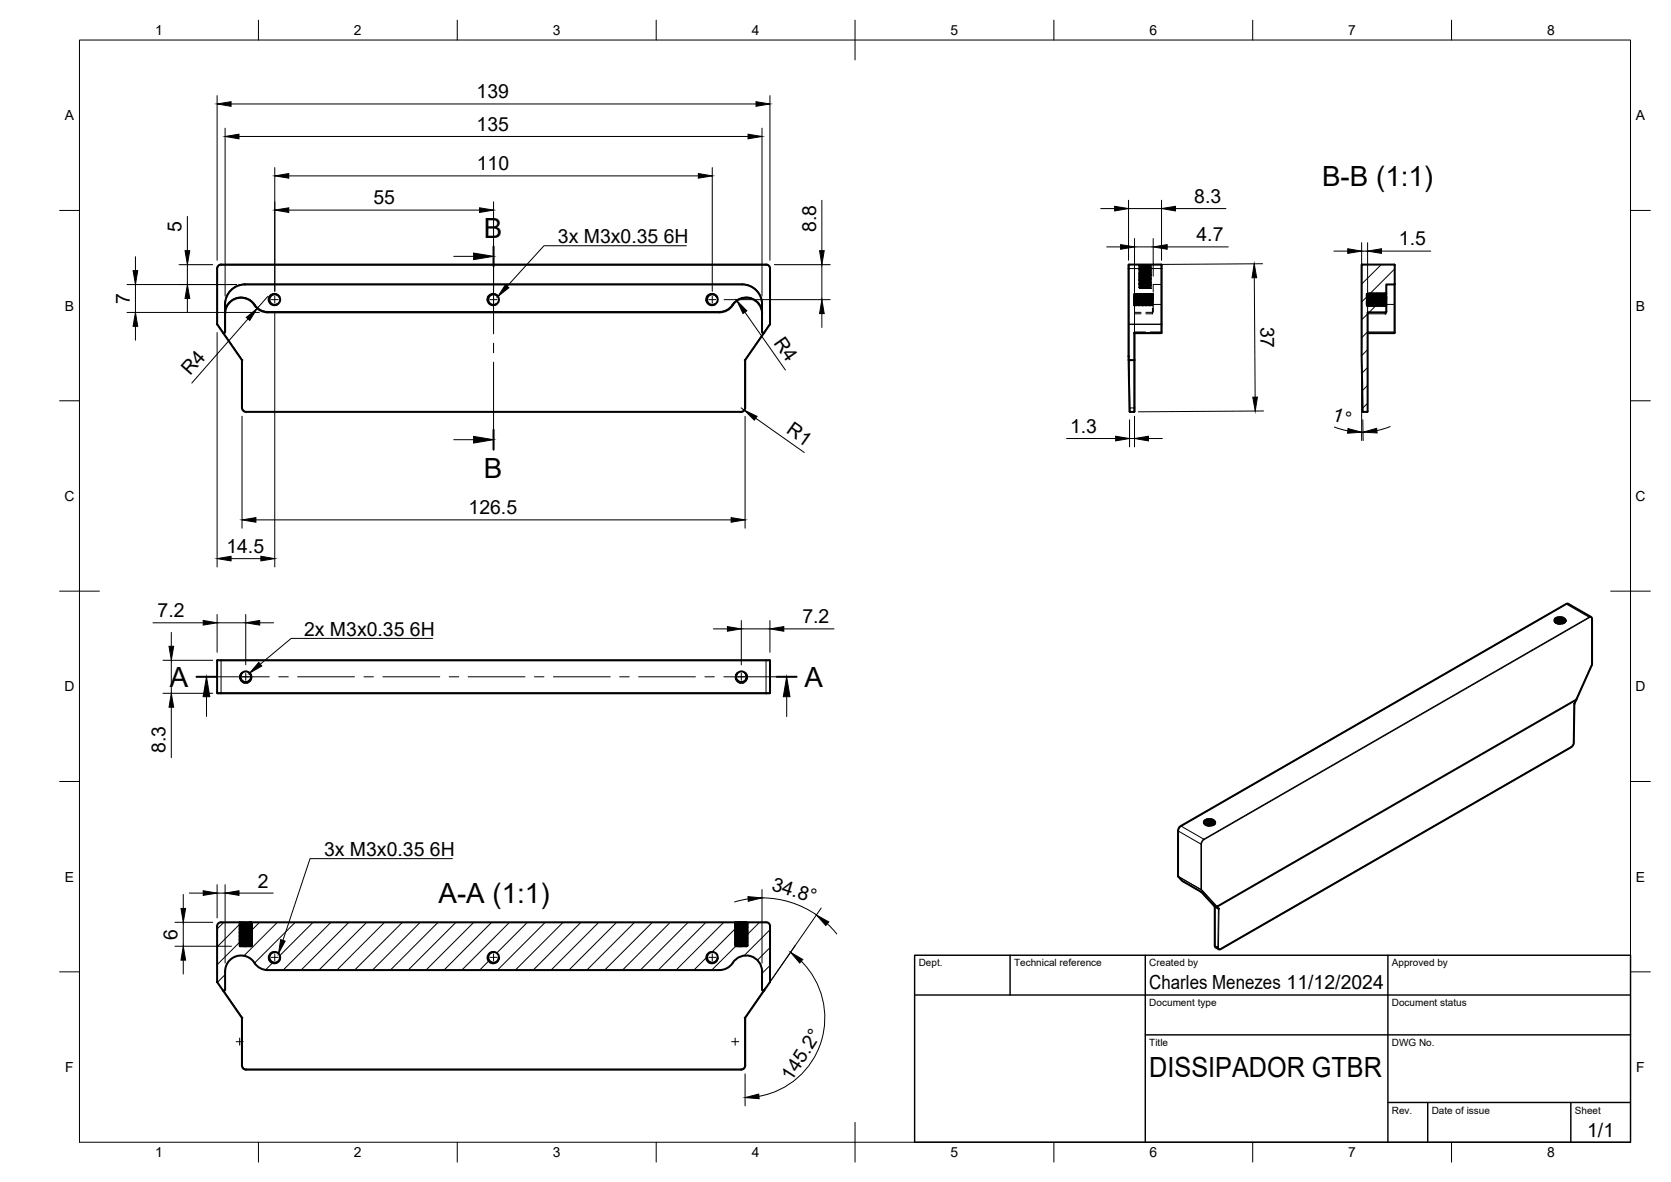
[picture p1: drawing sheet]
<svg xmlns="http://www.w3.org/2000/svg" width="420mm" height="297mm" viewBox="0 0 420 297" stroke-linecap="round" stroke-linejoin="round" font-family="sans-serif">
<!-- layer: Visible -->
<g fill="none" stroke="#000" stroke-width=".51">
<path d="M54.6 67.5v14M55.6 66.5h137M55.6 66.5a1.01 1.01 0 0 0-1 1M64 76.7l1.2 1.2 1 .4 1.1 .2h113.6a4.3 4.3 0 0 0 3.7-2.4 4 4 0 0 1 4.5-1 4 4 0 0 1 2.5 3.7M64 76.7a4 4 0 0 0-4.5-1.7 4 4 0 0 0-2.9 3.8M70.2 74.6l-.4-.5-.9-.2-.8 .2-.5 .7v.8l.5 .8 .8 .3 .9-.3M70.2 74.6l-.7-.6h-.6l-.7 .3-.4 .7v.7l.5 .7 .6 .2 .9-.2M70.2 74.5a1.34 1.34 0 0 1-.4 1.9M125.2 74.6l-.6-.6h-.8l-.6 .3-.4 .7v.7l.5 .7 .6 .2 .9-.2M125.2 74.6l-.4-.5-.9-.2-.8 .2-.5 .7v.8l.5 .8 .8 .3 .9-.3M125.2 74.5a1.34 1.34 0 0 1-.4 1.9M180.2 74.6l-.7-.7h-.7l-.9 .5-.3 .7 .2 1 .5 .4 .8 .2 .7-.3"/>
<path d="M180.2 74.6l-.7-.6h-.6l-.7 .3-.4 .7 .1 .8 .4 .6 .6 .2 .9-.2M180.2 74.5a1.34 1.34 0 0 1-.4 1.9M192.6 66.5a1.01 1.01 0 0 1 1 1M193.6 67.5v14l-6.2 9M343.7 74v.6M343.8 74l-.1 2.4M344 73.8l-.2 3 .1-3M344.1 74l-.2 2.6M344.2 74l-.2 2.6M344.3 73.8l-.2 3M344.4 74l-.1 2.6M344.5 74l-.2 2.6"/>
<path d="M344.6 73.8l-.1 3M344.7 73.8l-.2 3M344.8 74l-.2 2.6M344.9 74l-.2 2.6M345 73.8l-.2 3M345.1 74l-.1 2.6M345.2 74l-.1 2.6M345.3 73.8l-.1 3M345.4 73.8l-.2 3M345.5 74l-.2 2.6M345.6 74l-.2 2.6M345.7 73.8l-.2 3 .2-3"/>
<path d="M345.8 74l-.1 2.6M345.9 74l-.1 2.6M346 73.8l-.1 3M346.1 73.8l-.2 3M346.2 74l-.2 2.6M346.3 74l-.2 2.6M346.4 73.8l-.2 3 .2-3M346.5 74l-.1 2.6M346.6 74l-.1 2.6M346.7 73.8l-.1 3M346.8 73.8l-.2 3M346.9 74l-.2 2.6"/>
<path d="M347 74l-.2 2.6M347.1 73.8l-.2 3 .2-3M347.2 74l-.1 2.6M347.3 74l-.1 2.6M347.4 73.8l-.1 3M347.5 73.8l-.2 3M347.6 74l-.2 2.6M347.7 74l-.2 2.6M347.8 73.8l-.2 3M347.8 73.8l-.1 3M347.9 74l-.1 2.6M348 74l-.1 2.6"/>
<path d="M348.1 73.8l-.1 3M348.2 73.8l-.2 3M348.3 74l-.2 2.6M348.4 74l-.2 2.6M348.5 78.5l-.1 .4M348.5 73.8l-.2 3M348.5 73.8l-.1 3M348.6 73.9l-.1 2.7M348.6 74.6v2.1M348.6 76.4v.2M348.6 78.3l-.2 .2h-4.5l-.1 25M350.7 71.4l-2.1 .1v2.4l-.1-.1-.1 .2-.2-.2-.2 .2-.2-.2-.1 .2-.2-.2-.2 .2-.2-.2-.1 .2-.2-.2-.2 .2-.2-.2-.1 .2-.2-.2-.2 .2-.2-.2-.1 .2-.2-.2-.2 .2-.2-.2-.1 .2-.2-.2-.2 .2-.2-.2-.1 .2-.2-.2-.2 .2-.1-.1 .1 2.9 .1-.2 .2 .2 .2-.2 .2 .2 .1-.2 .2 .2 .2-.2 .2 .2 .1-.2 .2 .2 .2-.2 .2 .2 .1-.2 .2 .2 .2-.2 .2 .2 .1-.2 .2 .2 .2-.2 .2 .2 .1-.2 .2 .2 .2-.2 .2 .2 .1-.2 .2 .2 .3-.2v1.7"/>
<path d="M350.7 71.4v-4.9h-8.3a773.7 773.7 0 0 0 .3 37M350.7 71.4v12.3h-6.8M54.6 81.5l6.2 9M60.8 90.5l.1 12a1.01 1.01 0 0 0 .9 1h124.6a1.01 1.01 0 0 0 1-1v-12M60.9 90.5h-.1M187.3 90.5h.1M192.2 83.6l-.4 .1-.2-.3v-6.9a5 5 0 0 0-5-5h-125a5 5 0 0 0-5 5v6.9l-.2 .3-.4-.1M283.8 89.5l.2 13.9M283.8 89.5h.1M283.8 90.5h1.4M285.2 83.6l.1 6.9M285.3 90.5l-.1 13"/>
<path d="M285.3 90.5h-.1M285.3 83.7l6.8-.1-.1-17.1h-8.1l-.1 .1v22.9M284 103.4l.1 .1M284.1 103.5h1.1M342.7 103.5h1.1M391 155.5a.82 .82 0 0 0 .1 .9 .82 .82 0 0 0 .8 .3h.4h-.6a.65 .65 0 0 1-.7-.7 .65 .65 0 0 1 .8-.6h1.1l.4 .2 .3 .5a1.66 1.66 0 0 0-2.6 0M391 155.5a1.72 1.72 0 0 1 2.7 .4M391 156.2a1.72 1.72 0 0 1 2.6 0 1.84 1.84 0 0 0-2.6 0M391.1 156.3a1.91 1.91 0 0 1 2.4 0M391.1 156.4a1.9 1.9 0 0 1 2.3 0M391.2 156.5a1.99 1.99 0 0 1 2.1 0M391.3 156.5a2.03 2.03 0 0 1 1.9 0"/>
<path d="M391.5 156.6l.5-.1 1 .1M391.6 156.6l1.3 .1M391.9 155.4h.7M391.9 155.7h.7M391.9 156h.7M391.9 156.3h.7M391.9 156.6h.7M393.1 155.3a2.29 2.29 0 0 0-2.1 .2M393.7 155.9v.1M393.7 155.9l-.4 .6-1 .2M54.6 166v8.1M54.6 174.1l.1 .1"/>
<path d="M54.7 174.2h138.8M60.7 169.3l.1-.2-.3 .7 .1 .9 .4 .5 .8 .2 .8-.2 .5-.7v-.7l-.3-.7 .4 .9-.3 1.1-1 .5-.9-.2-.6-1zM60.8 169.1a1.34 1.34 0 0 1 2 0M185.4 169.2l-.3 .6v.7l.5 .7 .8 .2 .8-.2 .4-.5 .1-.8-.2-.7 .3 .6v.6l-.4 .8-.8 .4-1.1-.3-.5-1 .1-.6zM185.5 169.1a1.34 1.34 0 0 1 1.9 0M193.5 165.9l-138.9 .1M193.5 165.9v8.3M395.9 176.9l-.2 9.9-.3 .6-.4 .4-88.2 50.8h-.2l-.9-.5-.2-.3-.1-10-3.3-3.6M395.9 176.9l4.4-9.9v-11.5l-.2-.4-6-3.4-97.3 56-.6 1.1 .1 11.4M395.9 176.9h.1M396.3 175.8l-90.3 52M396.3 175.8h.1"/>
<path d="M302.9 206.3a1.81 1.81 0 0 1 2.6 .3v.1M302.9 206.8a1.59 1.59 0 0 1 2.6 0M303 207.1a1.87 1.87 0 0 1 2.4 0M303 207.1a1.9 1.9 0 0 1 2.3 0M303.1 207.2a2.12 2.12 0 0 1 2.1 0M303.2 207.2a2.07 2.07 0 0 1 1.9 .1M303.4 207.4l.7-.2 .8 .2M303.5 207.4h1.3M303.8 206.2h.7M303.8 206.5h.7M303.8 206.8h.7M303.8 207h.7"/>
<path d="M303.8 207.3h.7M305 206a1.54 1.54 0 0 0-2.3 .7l.3 .5 1.2 .3M305.5 207a1.74 1.74 0 0 0-2.6-.1 1.82 1.82 0 0 1 2.5 .1M305.5 206.8a1.6 1.6 0 0 0-2.6 0l.4 .5 .9 .2M305.5 206.7l-.4 .6-.9 .2M60.3 237.5l3 .2M60.3 236.8l3 .2M60.3 236.1l3 .2M60.3 235.4l3 .2M60.3 235l3 .2M60.3 234.7l3 .2-3-.2M60.3 234.3l3 .2"/>
<path d="M60.3 234l3 .2-3-.2M60.3 233.6l3 .2M60.3 232.9l3 .2-3-.2M60.3 232.2l3 .2-3-.2M60.3 237.5l3 .1M60.3 236.8l3 .1M60.3 236.1l3 .1M60.3 235.4l3 .1M60.3 237.1l3 .2zM60.3 236.4l3 .2zM60.3 233.3l3 .2zM60.4 231.8l2.7 .1"/>
<path d="M60.5 237.6l2.6 .2M60.5 237.7l1.4 .1M60.5 237.3l2.6 .1M60.5 237.3l2.6 .2M60.5 236.9l2.6 .2M60.5 237l2.6 .2M60.5 236.5l2.6 .2M60.5 236.7l2.6 .1M60.5 236.2l2.6 .2M60.5 236.3l2.6 .2M60.5 235.8l2.6 .2M60.5 236l2.6 .1"/>
<path d="M60.5 235.5l2.6 .2M60.5 235.6l2.6 .2M60.5 235.1l2.6 .2M60.5 235.3l2.6 .1M60.5 234.8l2.6 .2M60.5 234.9l2.6 .2M60.5 234.4l2.6 .2M60.5 234.5l2.6 .2M60.5 234.1l2.6 .2M60.5 234.2l2.6 .2M60.5 233.8l2.6 .1M60.5 233.8l2.6 .2"/>
<path d="M60.5 233.4l2.6 .2M60.5 233.5l2.6 .2M60.5 233.1l2.6 .1M60.5 233.1l2.6 .2M60.5 232.7l2.6 .2M60.5 232.8l2.6 .2M60.5 232.4l2.6 .1M60.5 232.4l2.6 .2M60.5 232l2.6 .2M60.5 232.1l2.6 .2M60.8 231.8h2M63.2 231.8h-.4h.3"/>
<path d="M63.3 235.9l-3-.2 3 .2M63.3 232.7l-3-.1 3 .2M63.3 232l-3-.1 3 .2M69.2 239.2a1.34 1.34 0 0 1 1.2 1.6M69.2 239.3h-.7l-.6 .5-.3 .8 .2 .8 .6 .6h.9l.8-.4 .3-.8M69.2 239.3l-.8 .2-.5 .5-.1 .7 .3 .8 .6 .4h.7l.7-.4 .3-.7M123 239.7l.5-.4h.7l-.9 .2-.5 .7v.7l.4 .7 .6 .3 .8-.1 .5-.4 .3-.6-.3 .8-1 .5-.9-.2-.6-1.1 .1-.8zM124.2 239.2a1.34 1.34 0 0 1 1.2 1.6M178 239.7l.5-.4h.7l-.8 .2-.5 .5-.1 .8 .5 .8 .7 .3 .6-.1 .5-.4 .3-.6-.3 .8-1 .5-.8-.2-.7-1.1 .1-.7zM179.2 239.2a1.34 1.34 0 0 1 1.3 1.6M184.9 237.5l3 .1M184.9 236.8l3 .1"/>
<path d="M184.9 236.1l3 .1M184.9 235.4l3 .1M184.9 235l3 .2M184.9 234.7l3 .2-3-.2M184.9 234.3l3 .2M184.9 234l3 .2-3-.2M184.9 233.6l3 .2M184.9 232.9l3 .2-3-.2M184.9 232.2l3 .2-3-.2M184.9 237.5l3 .2M184.9 237.1l3 .2zM184.9 236.8l3 .2"/>
<path d="M184.9 236.4l3 .2zM184.9 236.1l3 .2M184.9 235.4l3 .2M184.9 233.3l3 .2zM185 231.8h.4M185.1 237.7l1.4 .1M185.1 237.3l2.6 .2M185.1 237l2.6 .2M185.1 236.7l2.6 .1M185.1 236.3l2.6 .2M185.1 236l2.6 .1M185.1 235.6l2.6 .2"/>
<path d="M185.1 235.3l2.6 .1M185.1 234.9l2.6 .2M185.1 234.5l2.6 .2M185.1 234.2l2.6 .2M185.1 233.8l2.6 .2M185.1 233.5l2.6 .2M185.1 233.1l2.6 .2M185.1 232.8l2.6 .2M185.1 232.1l2.6 .2M185.1 232.4l2.6 .2M185.1 237.6l2.6 .2M185.1 237.3l2.6 .1"/>
<path d="M185.1 236.9l2.6 .2M185.1 236.5l2.6 .2M185.1 236.2l2.6 .2M185.1 235.8l2.6 .2M185.1 235.5l2.6 .2M185.1 235.1l2.6 .2M185.1 234.8l2.6 .2M185.1 234.4l2.6 .2M185.1 234.1l2.6 .2M185.1 233.8l2.6 .1M185.1 233.4l2.6 .2M185.1 233.1l2.6 .1"/>
<path d="M185.1 232.7l2.6 .2M185.1 232.4l2.6 .1M185.1 232l2.6 .2M187.4 231.8h.4M187.7 231.8h-2.3l2.3 .1M187.9 235.9l-3-.2 3 .2M187.9 232.7l-3-.1 3 .2M187.9 232l-3-.1 3 .2M296.2 220.3l1 1.1 4.9 2.8M302.1 224.1v.1M305.5 227.8h.1M305.5 227.8l1 .5"/>
<path d="M306.1 227.8h-.2M306.1 227.8h.1M54.6 246.8v-14a.97 .97 0 0 1 1-1h4.8l-.1 .1 .2 .2-.2 .1 .2 .2-.2 .2 .2 .2-.2 .1 .2 .2-.2 .2 .2 .2-.2 .1 .2 .2-.2 .2 .2 .2-.2 .1 .2 .2-.2 .2 .2 .2-.2 .1 .2 .3-.2 .1 .2 .2-.2 .1 .2 .3-.2 .1 .2 .2-.2 .1 .2 .3-.2 .1 .2 .2-.2 .1 .2 .2-.2 .2 .2 .2-.2 .1 3-.1-.2-.2 .2-.2-.2-.1 .2-.2-.2-.2 .2-.2-.2-.1 .2-.2-.2-.2 .2-.2-.2-.1 .2-.2-.2-.2 .2-.2-.2-.1 .2-.2-.2-.2 .2-.2-.2-.1 .2-.2-.2-.2 .2-.2-.2-.1 .2-.2-.2-.2 .2-.2-.2-.1 .2-.2-.2-.2 .2-.2-.2-.1 .2-.2-.2-.2 .1-.1h121.8l-.1 .1 .2 .2-.2 .1 .2 .2-.2 .2 .2 .2-.2 .1 .2 .2-.2 .2 .2 .2-.2 .1 .2 .2-.2 .2 .2 .2-.2 .1 .2 .2-.2 .2 .2 .2-.2 .1 .2 .3-.2 .1 .2 .2-.2 .1 .2 .3-.2 .1 .2 .2-.2 .1 .2 .3-.2 .1 .2 .2-.2 .1 .2 .2-.2 .2 .2 .2-.2 .1h2.8l.2-.1-.2-.2 .2-.2-.2-.1 .2-.2-.2-.2 .2-.2-.2-.1 .2-.2-.2-.2 .2-.2-.2-.1 .2-.2-.2-.2 .2-.2-.2-.1 .2-.2-.2-.2 .2-.2-.2-.1 .2-.2-.2-.2 .2-.2-.2-.1 .2-.2-.2-.2 .2-.2-.2-.1 .2-.2-.2-.2 .2-.2-.2-.1 .2-.2-.2-.3h4.9a1.01 1.01 0 0 1 1 1v14M54.6 246.8l6.2 9M56.6 248.7l-.2 .3-.4-.1M60.8 255.8l.1 12a1.01 1.01 0 0 0 .9 1h124.6a1.01 1.01 0 0 0 1-1v-12M60.9 255.8h-.1M64 242l1.2 1.2 1 .4 1.1 .2h113.6a4.3 4.3 0 0 0 3.7-2.4 4 4 0 0 1 4.5-1 4 4 0 0 1 2.5 3.7v4.6M64 242a4 4 0 0 0-4.5-1.7 4 4 0 0 0-2.9 3.8v4.6M187.3 255.8h.1M191.6 248.7l.2 .3 .4-.1M193.6 246.8l-6.2 9"/>
<path d="M193.6 246.8h.1"/>
</g>
<!-- layer: Visible Narrow -->
<g fill="none" stroke="#000" stroke-width=".25">
<path d="M54.6 67.5v14M55.6 66.5l137 .1M55.6 66.6a.9 .9 0 0 0-.9 .9M56.5 76.5h.1M56.5 76.5v6.9M61.6 71.4v.1M61.6 71.4h125M61.6 71.4a5.1 5.1 0 0 0-5.1 5.1M64.1 76.6l-.2 .1M64.1 76.5a3.8 3.8 0 0 0 3.2 1.8M64.1 76.6a4.2 4.2 0 0 0-4-1.9 4.2 4.2 0 0 0-3.5 2.9M67.3 78.5v-.2h113.6v.2"/>
<path d="M184.1 76.6a4.2 4.2 0 0 1 4.1-1.9 4.2 4.2 0 0 1 3.4 2.9M184.3 76.7l-.2-.1a3.8 3.8 0 0 1-3.2 1.7M186.6 71.4v.1M186.6 71.4a5.1 5.1 0 0 1 5.1 5.1M191.6 76.5h.1M191.7 76.5v6.9M192.6 66.5v.1M192.6 66.6a.9 .9 0 0 1 .9 .9M193.6 67.5l-.1 14M283.9 67.5h8.1l.1 14h-8.3zM283.9 66.5l-.1 1M292 67.5h.1"/>
<path d="M292 66.5v1M348.4 78.5v.4h-4.5M348.6 76.5h2l.1 6.9M350.6 71.5l.1 5M54.6 81.5l1.5 2M56.1 83.5l-.1 .1M56.3 83.7l4.6 6.8-.1 12M56.5 83.4l-.1 .2-.3-.1M56.5 83.4h.1M191.6 83.4h.1M191.7 83.4l.2 .2 .2-.1M191.9 83.7l-4.6 6.8 .1 12"/>
<path d="M193.5 81.5h.1M193.5 81.5l-1.3 2.1M292.1 83.5l-.1 .2M343.9 83.4h6.7v.3M61 102.5a.9 .9 0 0 0 .9 .9M61.8 103.4v.1M61.8 103.4h124.6M186.4 103.4v.1M187.3 102.5a.9 .9 0 0 1-.9 .9M284 102.5l-.1-21h8.1v2.1h-6.8v18.9h-1.1v1M285.3 102.5l-.1 1M393.8 151.8h.1"/>
<path d="M393.8 151.8l-96.9 55.8M393.8 151.8l5.8 3.3-96.9 55.8M394.3 151.7l-.5 .1M399.6 155.2l-96.9 55.8M400.1 155l-.5 .1 .5 .1 .2 .4M400.3 155.6v11.4l-4.5 9.9-.1 9.8M400.3 155.5v.1M54.6 174.1h1M54.6 166h1M55.6 174.1v.1M55.6 165.9v.1M55.6 174.1h137"/>
<path d="M55.6 166h137M55.6 166v8.1M192.6 174.1v.1M192.6 174.1h1M192.6 165.9v.1M192.6 166h1M192.6 166v8.1M400.3 167h.1M395.7 186.6l-.2 .7-.5 .5-88 50.6M395.7 186.6h.1M296.9 207.6h.1M296.9 207.6l5.8 3.3"/>
<path d="M297 207.6l-.5 .5-.3 .7M302 212.1l-5.8-3.3v11.4M302 212.1v11.4M302 212.1h.1M302.1 212.1v11.4M302.7 210.9l.1 .1M302.7 210.9l-.5 .5-.2 .7M302.8 211l-.5 .5-.2 .6M296.2 220.2h.1M296.2 220.2l5.8 3.3M296.2 220.3l5.8 3.3 4.4 4.8-.2 9.7-.7-.5v-9.8l-3.4-3.7-4.8-2.7zM296.3 220.2h.1"/>
<path d="M297.3 221.4h.1M302 223.5v.1M302.1 223.5h-.1M302.1 223.5l4.4 4.8-.1 9.8M305.5 237.6l.2 .5M306.2 238.1l.2 .4M306.2 238.1l.4 .4h.4M307 238.4v.1M56.3 249l4.6 6.8-.1 12M191.9 249l-4.6 6.8 .1 12M61 267.8a.9 .9 0 0 0 .9 .9M61.8 268.7v.1"/>
<path d="M61.8 268.7h124.6M186.4 268.7v.1M187.3 267.8a.9 .9 0 0 1-.9 .9"/>
</g>
<!-- layer: Visible -->
<circle cx="283.9" cy="90.5" r=".25" fill="#000"/>
<!-- layer: Hidden Narrow -->
<path d="M285.3 78.9h1.6M285.3 76.7h1.6M289.8 77.4v1.5h-1.7M289.8 74.9v1.3M290 76.5h2.1M290 76.6l-1.9 .1M285.3 83.4h2.7M289.2 83.4h2.9" fill="none" stroke="#000" stroke-width=".25"/>
<!-- layer: Hidden -->
<g fill="none" stroke="#000" stroke-width=".25">
<path d="M285.1 74.6v.8M285.1 74.6v.2M285.1 75.5v-.1v1.3l.1 .1 .2-.2 .1 .2M285.2 74.2l.1 2.3M285.2 74.1v-.1l-.1 2.4M285.3 75.3l-.1 1.5-.1-.8M285.3 74.6l-.2 2.1M285.3 77.4v3.1M285.3 78.5h1.6M285.3 75.3l.1 1.3 .1-1M285.3 74.1l.1-.3 .1 2M285.3 73.8l-.1 .2-.1-.1v.7"/>
<path d="M285.3 73.8h.1M285.4 74.2l.1 2.3M285.4 73.8l.1 .2 .2-.2M285.5 76.8h.1M285.5 74.4l.1-.4 .1 1.9M285.5 74.8v-.8l-.1 1.6M285.5 76.8l.1-.2 .3 .2 .1-.2 .2 .2 .2-.2 .2 .2M285.7 74.3l-.1 2.4M285.7 73.8h.1M285.7 74v-.2l-.1 2.8 .1-1.7M285.7 73.8l.1 .2 .2-.2M285.7 74.4l.2 2.4"/>
<path d="M285.7 75.1l.2 1.7v-.7M285.9 74.2l.1 2.4M285.9 74.1v-.1l-.1 2.2M286 74.9v-1.1l.1 1.2M286 75.3l.1 1.3 .1-1M286 73.8h.1M286.1 73.8l.1 .2 .2-.2 .2 .2 .1-.2M286.1 74.2l-.1-.4v1.9M286.2 75.4v1.4l.1-.9M286.2 74.4l.1-.4 .1 1.9M286.2 74.8v-.8l-.1 1.5M286.3 75.1l-.1 1.7v-.6"/>
<path d="M286.3 74.7l.1-.9 .1 1.4M286.3 73.9l.1-.1 .1 2.2M286.4 71.9l.2 .2-.2 .1 .2 .3h2.6M286.4 70.2l.2 .1-.1 .2 2.3 .1M286.4 67.4h.1M286.4 67.4l.2 .1-.2 .2 .2 .2-.2 .2M286.4 68.1h.1M286.4 68.1l.2 .1-.2 .2 .2 .2-.2 .2M286.4 68.8h.1M286.4 68.8l.2 .1-.2 .2 .2 .2-.2 .2M286.4 69.5h.1M286.4 69.8h.1"/>
<path d="M286.4 70.2h.1M286.4 70.5h.1M286.4 70.5l.2 .1-.2 .3 .2 .1M286.4 71.2h.1M286.4 71.2l.2 .2-.2 .2 .2 .1M286.4 71.9h.1M286.4 69.8l.2 .2-.2 .2M286.4 69.5l.2 .1-.2 .2M286.4 73.8h.1M286.4 68.1l2.4 .1M286.4 74.9v1.7l-.1-.6M286.5 68.1l2.4 .1"/>
<path d="M286.5 70.5h-.1l2.2 .1M286.6 74.2l.1 2.4M286.6 76.8h.1M286.6 66.5l-.2 .2 .2 .1-.2 .2 .2 .2-.2 .2M286.6 66.5h.1M286.6 71l-.2 .2M286.6 71.7l-.2 .2M286.6 71.7l2.4 .1M286.6 71l2.3 .1M286.6 72.4l1.5 .1M286.6 70.3l2.3 .1M286.6 69.6l2.3 .1"/>
<path d="M286.6 74.2v-.2l-.1 2.2M286.7 68.9l2.2 .1M286.7 66.6l-.3 .1 2.1 .1M286.7 72l2.4 .1M286.7 68.2l2.2 .1M286.7 74.9l-.1 1.9-.1-.4M286.7 74.1l-.1 2.4M286.7 67.5l2.1 .1M286.7 75.3l.1 1.3 .1-1M286.7 66.8h-.1l2.2 .1M286.7 73.8h.1M286.8 66.6l-.4 .1 2 .1"/>
<path d="M286.8 74.6l.1 2.2v-.1M286.8 72l2.4 .1M286.8 69.1h-.4l1.9 .1M286.8 69.5l2.4 .1M286.9 74.4l.1-.4 .1 1.9M286.9 74.9h-1.6v1.3M286.9 69.5l2.4 .1M286.9 69.1h-.5l1.8 .1M286.9 74.8v-.8l-.1 1.5M287 71.5l-.6 .1 1.8 .1M287 67.1l2.3 .1M287 66.5l-.4 .1h1.1"/>
<path d="M287 66.5h.1M287 69.4l2.5-.1-2.4 .1M287 76.6l.3 .2M287.1 71.5l-.7 .1 1.7 .1M287.1 76.6l-.2 .2-.1-.2-.2 .2M287.1 67.1l2.4 .1M287.1 66.9l2.2 .2h-.2M287.1 73.9l-.1 2.4M287.1 73.8h.1M287.1 67.6l2.2 .2h-.3M287.1 68.3l2.2 .2h-.3M287.1 74.4v-.6l-.1 1.7"/>
<path d="M287.1 69.1l2.2 .1h-.3M287.1 74.9v1.7l-.1-.6M287.2 69.8l2.1 .1h-.3M287.2 74.8l.1 2v-.3M287.2 75.6l.1 1.2v-1.1M287.2 70.4l2 .2h-.3M287.2 71.1l2 .2h-.3M287.2 71.8l2 .2h-.3M287.3 67.6l-.9 .1 1.5 .1M287.3 74.2l.1 2.4M287.3 76.8h.1M287.3 71l2.2 .1h-.2"/>
<path d="M287.3 74.2v-.2l-.1 2.1M287.4 70.9l2.1 .1-.3 .1M287.4 67.7h-1l1.4 .1M287.4 74.5v-.7l.1 1.6M287.4 70.1l-1 .1h1.3M287.4 68.5l2.1 .1-.4 .1M287.4 75.4l.1 1.2 .1-1.1M287.4 73.8l-.1 .2-.5-.2 .1 2.4M287.4 73.8h.1M287.5 73.8l.1 .2 .2-.2 .1 .2 .2-.2 .3 .2M287.5 68.5l2 .1h-.5M287.5 70.1l-1.1 .1 1.3 .1"/>
<path d="M287.5 74.6l-.1-.8v1.5M287.6 74.3l.1-.3 .1 2M287.6 74.8v-.8l-.1 1.5M287.7 72.1h-1.1l1.2 .1M287.7 75.5l-.1 1.3v-1M287.7 74.7l-.1 2.1v-.2M287.7 71.4h-1.1l1.2 .1M287.7 76.6l.3 .2M287.8 70.7h-1.2l1.2 .1M287.8 74.3v-.5l.1 1.8M287.8 76.6l-.2 .2-.1-.2-.2 .2M287.8 70h-1.2l1.2 .1"/>
<path d="M287.8 73.8h.1M287.8 72.3l1.7 .1-.8 .1M287.8 69.3h-1.2l1.1 .1M287.8 74l.1 2.4M287.8 68.7l-1.4 .1h.9M287.8 69.9l1.7 .1-.8 .1M287.8 68.6h-1.2l1.1 .1M287.8 67.8l-1.2 .1 1.1 .1M287.8 74.9v1.7l-.1-.6M287.9 67.1l-1.3 .1 1.1 .1M287.9 66.6l1.6-.1-1.5 .1M287.9 69.9l1.6 .1h-.9"/>
<path d="M287.9 68.7l-1.5 .1h.8M288 74.2l.1 2.4M288 76.8h.1M288 71.1l-1.6 .1 .8 .1M288 67.5h1.5l-.9 .1M288.1 74.2l-.1-.2-.1 2.1M288.1 67.4l1.4 .1-1.1 .1M288.1 71.1l-1.7 .1 .7 .1M288.1 74.5l-.1 2.3M288.1 75.4l.1 1.2 .1-1.1M288.1 76.6l.2 .2M288.1 76.6l-.1 .2"/>
<path d="M288.1 74.9h1.7l.2-.3v3.3l-.2 1M288.1 73.8h.1M288.1 73.8l-.1 2.3M288.2 74.3l.1 2.3M288.2 75l.1 1.8 .1-.5M288.2 67.3h1l-1.3 .1M288.2 66.6h1.1l-1.4 .1M288.2 68h1l-1.3 .1M288.3 67.3l-1.9 .1h.5M288.3 71.3l1.2 .1-1.2 .1M288.3 68.7h.9l-1.4 .1M288.3 69.3l.9 .1-1.4 .1"/>
<path d="M288.3 70l.9 .1-1.4 .1M288.3 76.8h.1M288.3 70.7l.9 .1-1.4 .1M288.3 74.3l.1-.3 .1 2M288.4 67.3l-2 .1h.4M288.4 72h-1.8l.6 .1M288.4 74.8l-.1-.8-.1 1.4M288.4 71.3l1.1 .1-1.3 .1M288.4 72.2h.9l-1.5 .1M288.4 71.5h.9l-1.5 .1M288.4 71.3h-1.8l.6 .1M288.4 69.7l-2 .1h.3"/>
<path d="M288.4 68.9l1.1 .1h-1.4M288.4 70.5l-1.8 .1 .5 .1M288.4 69.8l-1.8 .1 .5 .1M288.4 69.1l-1.8 .1 .5 .1M288.5 68.4l-1.9 .1 .5 .1M288.5 67.7l-1.9 .1 .5 .1M288.5 73.8h.1M288.5 73.8l-.1 .2M288.5 69.7l-2.1 .1 .2 .1M288.5 67l-1.9 .1 .4 .1M288.5 68.9h1l-1.5 .1M288.5 73.8l.1 .2 .2-.2 .3 .2"/>
<path d="M288.5 72.1l-2.1 .1 .2 .1M288.5 74.1v-.3l-.1 2M288.5 74.8v-1l-.1 1.3M288.6 74.9l-.1 1.7-.1-.6M288.6 75.3l.1 1.5v-.8M288.6 72.2l-2.1 .1M288.7 74.3l.1 2.3M288.7 75.3v1.5l-.1-.8M288.8 74.2l-.1-.2-.1 2.1M288.8 74.9l.1-1.1v1.3M288.8 74.1v-.3l.1 2M288.8 75.4l.1 1.2 .1-1.1"/>
<path d="M288.8 76.6l-.1 .2-.2-.2-.2 .2M288.8 76.6l.2 .2M288.8 68.3l-2.4 .1M288.8 70.3l.7 .1h-1.8M288.8 73.8h.1M288.9 66.7h.4l-2 .1M288.9 67.4h.4l-2 .1M288.9 68.1h.4l-2.1 .1M288.9 70.3h.6l-1.9 .1M288.9 68.8h.4l-2.1 .1M288.9 68.3l-2.3 .1M288.9 69.5h.4l-2.1 .1"/>
<path d="M289 70.7l-2.4 .1M289 70.2h.2l-2 .1M289 67.9h.5l-2 .1M289 70.9h.2l-2.1 .1M289 71.6h.2l-2.1 .1M289 72.3h.2l-2.1 .1M289 76.8h.1M289 74.3l.1-.3 .1 2M289 76.8l.2-.2 .1 .2M289.1 74.9l-.1-.9-.1 1.4M289.1 67.8l.4 .1-2.1 .1M289.1 70.7l-2.4 .2"/>
<path d="M289.1 75v1.8l-.1-.6M289.1 74.3l-.1 2.4M289.2 73.8h.1M289.2 73.8l-.1 .2M289.2 73.8l.1 2.3M289.2 73.8l.1 .2 .2-.2 .3 .2 .1-.2M289.2 74.5l.1 2.3M289.3 66.9l-2.4 .1M289.3 71.7l.2 .1-2.2 .1M289.3 74.8l-.1 1.8-.1-.5M289.3 67.4l.2 .1-.2 .3 .2 .1M289.3 68.1l.2 .1-.2 .2 .2 .2"/>
<path d="M289.3 71.9l.2 .2M289.4 71.7l-2.2 .1M289.4 66.9l-2.4 .1M289.4 74.3l.1 2.3M289.5 72.1l-.2 .1 .1 .3-1.7-.1M289.5 74.2l-.1-.2-.1 2.1M289.5 66.5h.1M289.5 66.8v.1M289.5 67.2h.1M289.5 67.9h.1M289.5 68.6h.1M289.5 68.6l-.2 .1 .2 .2-.2 .2 .2 .2-.2 .2 .2 .1"/>
<path d="M289.5 69.6v.1M289.5 69.7l-.2 .1 .2 .2-.2 .2 .2 .1M289.5 70.3v.1M289.5 70.4l-.2 .1 .2 .2-.2 .2 .2 .1M289.5 71v.1M289.5 71.4h.1M289.5 71.4l-.2 .1 .2 .2-.2 .2M289.5 72.1h.1M289.5 66.5l-.2 .1 .2 .2M289.5 66.9l-.2 .1 .2 .2M289.5 67.2l-.2 .2M289.5 67.9l-.2 .2"/>
<path d="M289.5 71.1l-.2 .1 .2 .2M289.5 74l-.1 2.4M289.5 75.4l.1 1.2 .1-1.1M289.5 73.8h.1M289.6 74.3l-.1-.5-.1 1.9M289.6 74.7l.1 2.1 .1-.2M289.6 75.5l.1 1.3 .1-1M289.7 76.8l-.2-.2-.2 .2M289.7 76.8h.1M289.7 74.3l.1-.3 .1 2M289.8 74.9l-.1-.9-.1 1.4M289.8 75.4l.1-1.6v2.8l-.1-.5"/>
<path d="M289.8 74.6l.1-.8 .1 1.6M289.9 73.8h.1M289.9 73.8l.1 .1M290 77.6l-.1 .9h-1.8M290 76.7l-.3 .1M292.1 71.4l-2.1 .1v1.9M285.3 81.7v2"/>
</g>
<!-- layer: BORDER -->
<g fill="none" stroke="#000" stroke-width=".25">
<path d="M20 10.1h390v276.9h-390zM65 5.1v5M115 5.1v5M165 5.1v5M215 5.1v10M265 5.1v5M315 5.1v5M365 5.1v5M15 52.9h5M410 52.9h5M15 100.7h5M410 100.7h5"/>
<path d="M15 148.6h10M405 148.6h10M15 196.4h5M410 196.4h5M15 244.2h5M410 244.2h5M65 287v5M115 287v5M165 287v5M215 282.1v9.9M265 287v5M315 287v5"/>
<path d="M365 287v5"/>
</g>
<!-- layer: TITLEBLOCK -->
<path d="M230 240.1h180v46.9h-180zM230 250h180M254 240.1v9.9M288 240.1v46.9M349 240.1v46.9M288 260.1h122M349 277.1h61M359 277.1v9.9M395 277.1v9.9" fill="none" stroke="#000" stroke-width=".36"/>
<!-- layer: Smart Centers -->
<g fill="none" stroke="#000" stroke-width=".25">
<path d="M68.2 75.3h1.8M69.1 74.4v1.8M123.2 75.3h1.8M124.1 74.4v1.8M178.2 75.3h1.8M179.1 74.4v1.8M60.9 170.1h1.8M61.8 169.2v1.8M185.5 170.1h1.8M186.4 169.2v1.8M69.1 239.7v1.8M124.1 239.7v1.8"/>
<path d="M179.1 239.7v1.8M68.2 240.6h1.8M123.2 240.6h1.8M178.2 240.6h1.8M59.4 261.8h1.8M60.3 260.9v1.8M184 261.8h1.7M184.8 260.9v1.8"/>
</g>
<!-- layer: FD_Dimensions -->
<g fill="none" stroke="#000" stroke-width=".25">
<path d="M54.6 24v41.4M56.6 32.2v42.2M58.1 26.1h132M60.1 34.3h128M191.6 32.2v42.2M193.6 24v41.4M47.1 54.4v8.6M69.1 42.1v31.1M72.6 44.2h103M72.6 52.8h48M124.1 50.7v22.5M179.1 42.1v31.1"/>
<path d="M206.7 50.3v12.7M276.8 52.4h3.5M283.8 50.3v15.1M283.8 52.4h8.3M285.3 60v21.6M290 60v9.4M292.1 50.3v15.1M295.6 52.4h12.7M31.9 71.5h27.6M31.9 78.5h33.3M34.1 64.5v3.5M34.1 71.5v7"/>
<path d="M45 66.5h8.5M47.1 66.5v5M47.1 75v3.5M67.3 74.5l-2.6 3M69.1 78.3v64.2M182.1 75.3h26.6M187.3 78.5l10.2 14.5M194.7 66.5h14M206.7 66.5v8.8M206.7 78.8v3.5M278.3 62h3.5M285.3 62h4.7"/>
<path d="M293.5 62h15.3M315.4 69.8l.2 30M317.5 66.3l-31.5 .2M335.4 63.1h3.5M342.4 61v26.4M342.4 63.1h1.5M343.9 61v40.3M347.4 63.1h12.3M34.1 82v3.5M54.6 83.6v58.9M62.4 80.1l-14.2 16.2M342.4 91.6v19.1"/>
<path d="M60.9 104.6v28.1M186.4 102.5l.8 .6M187.3 104.6v28.1M190 105.1l12.2 8.6M268.2 110.2h12.3M284 105.5v6.8M284 110.2h1.3M285.3 104.6v7.7M288.8 110.2h3.5M317.7 103.3l-31.5 .2M335.5 107.3l3.4 1M342.7 105.5l.1 5.2"/>
<path d="M342.7 108.6h-.3M349.5 107.2l-3.3 1M64.3 130.6h119.5M38.5 156.5h12.6M43.1 158.9v3.5M54.6 154.4v9.5M54.6 156.5h7.2M58.1 140.4h7.5M61.8 154.4v12.7M65.3 156.5h3.5M179.4 158h3.5M186.4 155.9v11.2"/>
<path d="M186.4 158h7.2M193.6 155.9v8M197.1 158h12.6M41 165.9h12.5M41 174.2h12.5M43.1 165.9v8.3M43.1 177.7v12.7M44 231.8h9.5M44 237.8h14.2M46.1 224.8v3.5M46.1 231.8v6M47.6 224.4h3.5"/>
<path d="M54.6 222.3v8.4M54.6 224.4h2M56.6 222.3v19.7M60.1 224.4h8.6M188.1 225.9l-3.4 .8M191.6 223.5v18.5M191.6 225.6a24 24 0 0 1 13.7 4.3M206.5 228.2l-13.2 18.9M208 232.1l2.4 2.6M46.1 241.3v3.5M201.5 241.6a20 20 0 0 1-10.7 33.9M187.3 269.9v8"/>
</g>
<g fill="#000" stroke="#000" stroke-width=".25">
<path d="M54.6 26.1l3.5-.5v1.1zM56.6 34.3l3.5-.6v1.2zM188.1 33.7l3.5 .6-3.5 .6zM190.1 25.6l3.5 .5-3.5 .6zM69.1 44.2l3.5-.6v1.2zM69.1 52.8l3.5-.6v1.2zM120.6 52.2l3.5 .6-3.5 .6zM175.6 43.6l3.5 .6-3.5 .6zM280.3 51.8l3.5 .6-3.5 .6zM292.1 52.4l3.5-.6v1.2zM33.5 68h1.1l-.5 3.5zM47.1 71.5l.6 3.5h-1.2z"/>
<path d="M46.5 63h1.2l-.6 3.5zM61.9 79.8l2.8-2.3-1.9 3zM185.3 75.6l2.5 2.5-1 .7zM206.7 75.3l.5 3.5h-1.1zM206.1 63h1.1l-.5 3.5zM281.8 61.5l3.5 .5-3.5 .6zM290 62l3.5-.5v1.1zM315.4 66.3l.6 3.5h-1.2zM338.9 62.5l3.5 .6-3.5 .6zM343.9 63.1l3.5-.6v1.2zM34.1 78.5l.5 3.5h-1.1zM315 99.8h1.2l-.6 3.5z"/>
<path d="M187.2 103.1l3.2 1.5-.7 1zM280.5 109.6l3.5 .6-3.5 .6zM285.3 110.2l3.5-.6v1.2zM338.9 107.7l3.5 .9-3.6 .3zM342.7 108.6l3.4-1 .2 1.2zM54.6 140.4l3.5-.6v1.2zM60.9 130.6l3.4-.5v1.1zM65.6 139.8l3.5 .6-3.5 .6zM183.8 130.1l3.5 .5-3.5 .6zM51.1 155.9l3.5 .6-3.5 .6zM61.8 156.5l3.5-.6v1.2zM182.9 157.5l3.5 .5-3.5 .6z"/>
<path d="M193.6 158l3.5-.5v1.1zM42.5 162.4h1.2l-.6 3.5zM43.1 174.2l.6 3.5h-1.2zM45.5 228.3h1.2l-.6 3.5zM51.1 223.8l3.5 .6-3.5 .6zM56.6 224.4l3.5-.6v1.2zM188.1 225.3l3.5 .3-3.4 .9zM205.3 229.9l3.1 1.8-.8 .9zM46.1 237.8l.6 3.5h-1.2zM198.8 239.3l3 1.8-.7 .9zM187.3 275.8l3.5-.9 .1 1.2z"/>
</g>
<!-- layer: Hole Notes -->
<path d="M127.1 71.5l.9 .8-2.8 2.2zM65.1 166.5l.7 .9-3 1.7zM70.6 236.1l1.1 .4-1.7 3.1z" fill="#000" stroke="#000" stroke-width=".25"/>
<path d="M172.6 61.8h-35.8l-9.3 10.1M108.8 160.4h-35.6l-7.8 6.5M113.7 215.8h-35.7l-6.9 20.5" fill="none" stroke="#000" stroke-width=".25"/>
<!-- layer: Hatching -->
<g fill="none" stroke="#000" stroke-width=".25">
<path d="M342.8 66.5l-.4 .4M343.7 74.6l-1.3 1.3M343.9 78.9l-1.5 1.5M346.1 76.7l-1.8 1.8M347.3 66.5l-4.9 4.9M350.7 67.6l-6.3 6.3M343.9 87.9l-1.5 1.5M343.9 83.4l-1.5 1.5M343.9 92.4l-1.4 1.4M343.9 96.8l-1.4 1.4M343.9 101.3l-1.3 1.3M56.3 231.8l-1.7 1.7"/>
<path d="M60.3 232.2l-5.7 5.8M60.5 232.1h.1M60.5 236.6l-5.9 5.9M65.3 231.8l-2 2M69.7 231.8l-8.4 8.4M74.2 231.8l-10.2 10.2M78.7 231.8l-8.3 8.3M83.2 231.8l-12 12M87.7 231.8l-12 12M92.2 231.8l-12 12M96.7 231.8l-12 12M101.2 231.8l-12 12"/>
<path d="M105.7 231.8l-12 12M110.2 231.8l-12.1 12M114.6 231.8l-12 12M119.1 231.8l-12 12M123.6 231.8l-12 12M128.1 231.8l-12 12M132.6 231.8l-7.7 7.7M137.1 231.8l-12 12M141.6 231.8l-12 12M146.1 231.8l-12 12M150.6 231.8l-12 12M155 231.8l-12 12"/>
<path d="M159.6 231.8l-12 12M164 231.8l-12 12M168.5 231.8l-12 12M173 231.8l-12 12M177.5 231.8l-12 12M182 231.8l-12 12M184.9 233.3l-5.9 5.9M185 237.8l-6 6M187.9 234.9l-.2 .1M191 231.8l-3.1 3M193.6 233.7l-6.5 6.5M193.6 238.2l-3.2 3.1"/>
<path d="M56.6 244.9l-1.9 2M68.5 242l-1.7 1.7M122.9 241.5l-2.3 2.3M177.6 240.7l-3.1 3.1M192.8 247.9l-1.1 1.1M193.6 242.6l-2 2"/>
</g>
<!-- layer: Section Lines -->
<path d="M124.1 61.9v5M124.1 108v5M49.4 170.1h5M195.3 170.1h5" fill="none" stroke="#000" stroke-width=".51"/>
<g fill="none" stroke="#000" stroke-width=".25">
<path d="M114.1 64.4h5M124.1 66.9v17M124.1 86.3v2.4M124.1 91v17M114.1 110.5h5M51.9 175.1v5M54.4 170.1h13.3M70.1 170.1h2.4M74.8 170.1h14.3M91.5 170.1h2.4M96.3 170.1h14.3M112.9 170.1h2.4"/>
<path d="M117.7 170.1h14.3M134.4 170.1h2.4M139.1 170.1h14.3M155.8 170.1h2.4M160.6 170.1h14.3M177.2 170.1h2.4M182 170.1h13.3M197.8 175.1v5"/>
</g>
<path d="M119.1 63.6l5 .8-5 .8zM119.1 109.7l5 .8-5 .8zM51.9 170.1l.8 5h-1.6zM197.8 170.1l.8 5h-1.6z" fill="#000" stroke="#000" stroke-width=".25"/>
<g font-size="7">
<text x="332.4" y="46.8">B-B (1:1)</text>
<text x="121.7" y="59.9">B</text>
<text x="121.7" y="120">B</text>
<text x="42.7" y="172.6">A</text>
<text x="202.3" y="172.6">A</text>
<text x="110.2" y="227">A-A (1:1)</text>
<text x="289" y="270.6">DISSIPADOR GTBR</text>
</g>
<g font-size="4.9">
<text x="119.8" y="24.7">139</text>
<text x="119.8" y="32.8">135</text>
<text x="119.9" y="42.7">110</text>
<text x="93.9" y="51.3">55</text>
<text x="300.3" y="51">8.3</text>
<text x="45.7" y="58.3" transform="rotate(-90 45.7 58.3)">5</text>
<text x="205.2" y="58.3" transform="rotate(-90 205.2 58.3)">8.8</text>
<text x="140.3" y="61.1">3x M3x0.35</text>
<text x="166.9" y="61.1">6H</text>
<text x="300.8" y="60.6">4.7</text>
<text x="351.7" y="61.6">1.5</text>
<text x="32.6" y="76.4" transform="rotate(-90 32.6 76.4)">7</text>
<text x="316.9" y="82.1" transform="rotate(90 316.9 82.1)">37</text>
<text x="194.4" y="86.1" transform="rotate(55 194.4 86.1)">R4</text>
<text x="47.8" y="94.6" transform="rotate(-49 47.8 94.6)">R4</text>
<text x="334.7" y="105.6" transform="rotate(18 334.7 105.6)">1°</text>
<text x="197.5" y="108.7" transform="rotate(35 197.5 108.7)">R1</text>
<text x="269" y="108.7">1.3</text>
<text x="117.8" y="129.2">126.5</text>
<text x="56.9" y="138.9">14.5</text>
<text x="39.6" y="155.1">7.2</text>
<text x="76.5" y="159.7">2x M3x0.35</text>
<text x="103.1" y="159.7">6H</text>
<text x="201.8" y="156.6">7.2</text>
<text x="41.6" y="189.2" transform="rotate(-90 41.6 189.2)">8.3</text>
<text x="81.5" y="215.1">3x M3x0.35</text>
<text x="108.1" y="215.1">6H</text>
<text x="64.9" y="223">2</text>
<text x="193.8" y="223.7" transform="rotate(17 193.8 223.7)">34.8°</text>
<text x="44.6" y="236.1" transform="rotate(-90 44.6 236.1)">6</text>
<text x="289" y="248.5">Charles Menezes 11/12/2024</text>
<text x="199" y="271.9" transform="rotate(-57 199 271.9)">145.2°</text>
<text x="399.1" y="285.7">1/1</text>
</g>
<g font-size="3.5">
<text x="39" y="8.8">1</text>
<text x="89" y="8.8">2</text>
<text x="139" y="8.8">3</text>
<text x="189" y="8.8">4</text>
<text x="239" y="8.8">5</text>
<text x="289" y="8.8">6</text>
<text x="339" y="8.8">7</text>
<text x="389" y="8.8">8</text>
<text x="16.3" y="30.2">A</text>
<text x="411.3" y="30.2">A</text>
<text x="16.3" y="78">B</text>
<text x="411.3" y="78">B</text>
<text x="16.2" y="125.9">C</text>
<text x="411.2" y="125.9">C</text>
<text x="16.2" y="173.7">D</text>
<text x="411.2" y="173.7">D</text>
<text x="16.3" y="221.6">E</text>
<text x="411.3" y="221.6">E</text>
<text x="16.4" y="269.4">F</text>
<text x="411.4" y="269.4">F</text>
<text x="39" y="290.8">1</text>
<text x="89" y="290.8">2</text>
<text x="139" y="290.8">3</text>
<text x="189" y="290.8">4</text>
<text x="239" y="290.8">5</text>
<text x="289" y="290.8">6</text>
<text x="339" y="290.8">7</text>
<text x="389" y="290.8">8</text>
</g>
<g font-size="2.5">
<text x="231" y="242.9">Dept.</text>
<text x="255" y="242.9">Technical reference</text>
<text x="289" y="242.9">Created by</text>
<text x="350" y="242.9">Approved by</text>
<text x="289" y="252.8">Document type</text>
<text x="350" y="252.8">Document status</text>
<text x="289" y="262.9">Title</text>
<text x="350" y="262.9">DWG No.</text>
<text x="350" y="279.9">Rev.</text>
<text x="360" y="279.9">Date of issue</text>
<text x="396" y="279.9">Sheet</text>
</g>
</svg>
